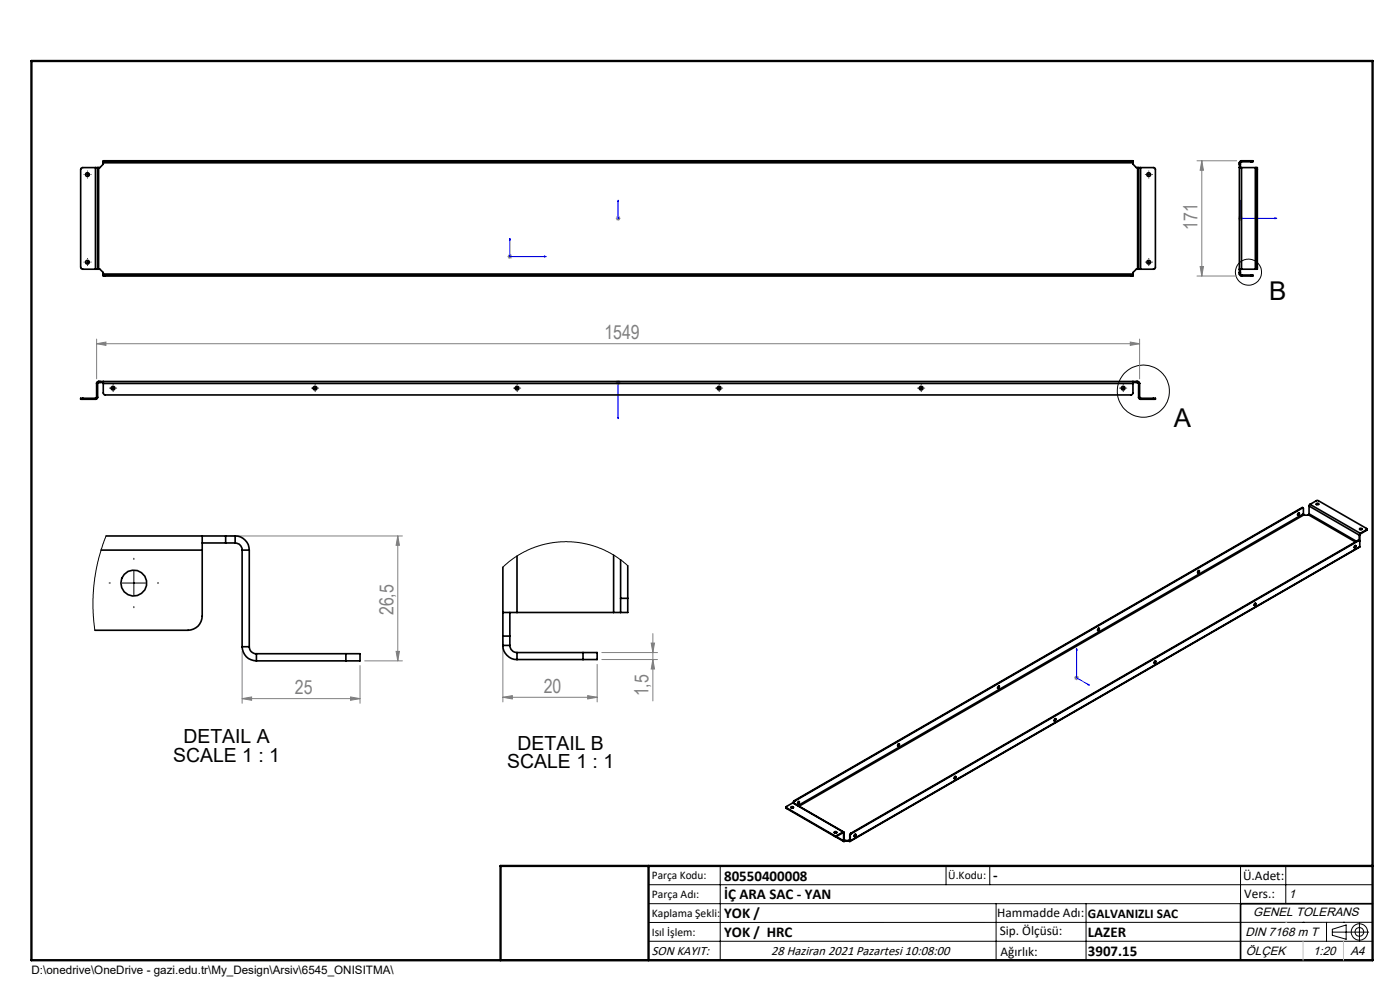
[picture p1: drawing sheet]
<svg xmlns="http://www.w3.org/2000/svg" width="297mm" height="210mm" viewBox="0 0 297 210" stroke-linecap="round" stroke-linejoin="round" font-family="sans-serif">
<g fill="none" stroke="#000" stroke-width=".21">
<path d="M18.2 37h.7M18.6 36.7v.7M243.3 37h.8M243.7 36.7v.7M18.2 55.6h.7M18.6 55.3v.7M243.3 55.6h.8M243.7 55.3v.7M23.6 82.3h.7M24 82v.7M66.5 82.3h.7M66.9 82v.7"/>
<path d="M109.3 82.3h.8M109.7 82v.7M152.2 82.3h.7M152.5 82v.7M195.1 82.3h.7M195.4 82v.7M237.9 82.3h.7M238.3 82v.7M25.9 123.7h5M28.4 121.2v5M137.6 187.7h153.6M137.6 191.7h153.6"/>
<path d="M137.6 199.7h153.6M152.8 183.7v20M200.7 183.7v4M210 183.7v4M211.3 191.7v12M230.4 191.7v12M263.2 183.7v20M272.8 183.7v8M276.4 195.6h.1M281.4 195.6v4.1M282.6 197.7h7.8M282.6 197.1l3-.9v3l-3-.8z"/>
<path d="M285 195.6h.1M288.4 195.8v3.8M291.2 195.6l-153.6 .1"/>
<circle cx="264.9" cy="57.7" r="2.76"/>
<circle cx="242.6" cy="83" r="5.5"/>
<circle cx="288.4" cy="197.7" r="1.74"/>
<circle cx="288.4" cy="197.7" r=".93"/>
</g>
<g fill="none" stroke="#00f" stroke-width=".21">
<path d="M108.2 50.6l.1 .3h-.2zM108.2 50.6v3.8h7.7M115.5 54.3l.4 .1-.4 .1zM131.1 42.5v.4v-.4M131.1 46.2v.2zM131.1 46.3h.1M131.1 42.5v3.8M263.1 42.5l.1 .4h-.1zM263.1 42.5v3.8h7.8M270.5 46.2l.4 .1-.4 .1zM131.1 81v.2zM131.1 88.8v-.4v.4"/>
<path d="M131.1 81.1h.1M131.1 81.1v7.7M228.4 137.5l.1 .4-.2-.1zM228.4 137.5v6.3l2.7 1.5M230.8 145.1l.3 .2h-.3z"/>
</g>
<g fill="none" stroke="#808080" stroke-width=".21">
<path d="M253.9 34.1h8.5M255 34.1l.3 2h-.7zM255 34.1v24.5M107.7 54.4h1M107.8 54.1l.7 .7M108.2 53.9v1M108.5 54.1l-.7 .7M130.6 46.3h1M130.8 46l.7 .7M131.1 45.8v1M131.5 46l-.7 .7M253.9 58.6h8.5"/>
<path d="M254.6 56.5h.7l-.3 2.1zM262.6 46.3h1.1M262.8 46l.7 .7M263.1 45.8v1M263.5 46l-.7 .7M20.5 72.9l2-.3v.7zM20.5 71.9v8.5M20.5 72.9h221.3M239.8 72.6l2 .3-2 .4zM241.8 71.9v8.5M130.6 81.1h1M130.8 80.8l.7 .7"/>
<path d="M131.1 80.6v1M131.5 80.8l-.7 .7M48.9 113.7h36.5M84.4 113.7l.3 2h-.7zM84.4 113.7v26.5M51.4 138.2v11M84 138.2h.7l-.3 2zM106.7 135.9v13M127.7 139.9h11.8M127.7 138.4h11.8M138.1 136.4h.8l-.4 2zM138.5 134.4v14.3"/>
<path d="M138.5 139.9l.4 2h-.8zM51.4 148.2l2-.4v.7zM51.4 148.2h25M74.4 147.8l2 .4-2 .3zM76.4 141.2v8M77.4 140.2h8M106.7 147.9l2-.3v.7zM106.7 147.9h20M124.7 147.6l2 .3-2 .4zM126.7 140.9v8M227.9 143.8h1M228 143.4l.7 .7"/>
<path d="M228.4 143.3v1M228.7 143.4l-.7 .7"/>
</g>
<g fill="none" stroke="#000" stroke-width=".21" stroke-dasharray="15.2 1.3 1.3 1.3">
<path d="M17.9 37h-.1M18.6 37.7v.1M18.6 36.3h.1M19.3 37h.1M243 37h.1M243.7 37.7v.1M243.7 36.3h.1M244.4 37h.1M17.9 55.6h-.1M18.6 56.3h.1M18.6 54.9v-.1M19.3 55.6h.1"/>
<path d="M243 55.6h.1M243.7 56.3h.1M243.7 54.9v-.1M244.4 55.6h.1M23.3 82.3h-.1M24 81.6h.1M24 83v.1M24.7 82.3h.1M66.1 82.3h.1M66.9 81.6h.1M66.9 83v.1M67.6 82.3h.1"/>
<path d="M109 82.3h.1M109.7 81.6h.1M109.7 83v.1M110.4 82.3h.1M151.9 82.3h-.1M152.6 81.6h.1M152.6 83v.1M153.3 82.3h.1M194.7 82.3h.1M195.4 81.6h.1M195.4 83v.1M196.1 82.3h.1"/>
<path d="M237.6 82.3h-.1M238.3 81.6h.1M238.3 83v.1M239 82.3h.1M28.4 118.7v-.3M23.4 123.7h-.3M28.4 128.7v.2M33.4 123.7h.2"/>
</g>
<path d="M291.2 191.7h-28v12M106.2 203.7h185" fill="none" stroke="#000" stroke-width=".35"/>
<path d="M6.7 12.9h284.5v190.8h-284.5zM137.6 183.7v20M291.2 183.7h-185v20" fill="none" stroke="#000" stroke-width=".5"/>
<path d="M272.8 195.6h.1M276.4 199.7v4M285 199.7v4" fill="none" stroke="#c0c0c0" stroke-width=".21"/>
<g fill="#00f">
<path d="M131.1 42.5v.4zM131.1 46.2v.2zM131.1 81v.2zM131.1 88.4v.4z"/>
<path d="M108.2 50.6l-.1 .3h.2zM115.5 54.3v.2l.4-.1z"/>
<path d="M263.1 42.5v.4h.1zM270.5 46.2v.2l.4-.1zM230.8 145.1l.3 .2h-.3zM228.4 137.5l.1 .4-.2-.1zM-.1 115.1v.2zM-.1 122.5v.4z"/>
</g>
<g fill="#808080">
<path d="M74.4 147.8l2 .4-2 .3zM51.4 148.2l2-.4v.7z"/>
<path d="M138.5 139.9l.4 2h-.8zM138.1 136.4h.8l-.4 2z"/>
<path d="M84.4 113.7l.3 2h-.7zM84 138.2h.7l-.3 2z"/>
<path d="M255 34.1l.3 2h-.7zM254.6 56.5h.7l-.3 2.1z"/>
<path d="M106.7 147.9l2-.3v.7zM124.7 147.6l2 .3-2 .4z"/>
<path d="M20.5 72.9l2-.3v.7zM239.8 72.6l2 .3-2 .4z"/>
</g>
<g fill="none" stroke="#000" stroke-width=".35">
<path d="M20.2 35.6h.5M20.2 35.6h-2.7l-.4 .4v20.7l.4 .4h2.7M20.2 35.6v21.5M20.7 35.6h.2M20.7 35.6v21.5M20.9 35.6v21.5M21.9 34.3h.4M21.9 34.3v.2M21.9 34.5v.3l-.7 .8h-.3M21.9 34.5h218.4M22.3 34.1h-.4v.2M22.3 34.1v.2"/>
<path d="M22.3 34.1h217.6M22.3 34.3h217.6M239.9 34.1h.4v.2M239.9 34.3h.4M239.9 34.1v.2M240.3 34.3v.2M240.3 34.5v.3l.8 .8h.2M241.3 35.6h.2M241.3 35.6v21.5M241.5 35.6h.5M241.5 35.6v21.5M242 35.6h2.8l.3 .3v20.9l-.3 .3h-2.8"/>
<path d="M242 35.6v21.5M262.9 35.6h.5M262.9 34.5h.2M262.9 34.5v23.6M262.9 34.8h.2M263.1 34.5v1.1M263.4 34.1l-.3 .1-.2 .3M263.4 34.3l-.3 .2M263.4 35.6h2.9M263.4 34.1h2M263.4 34.3h2M263.4 34.1v.2"/>
<path d="M263.4 35.6v21.5M265.4 34.1h.4v.2h-.4M265.4 34.1v.2M266.3 35.6h.2M266.3 35.6v21.5M266.5 35.6v.4M266.5 35.6h.2v.4M266.5 36h.2M266.5 36v20.7M266.7 36v20.7M20.2 57.1h.5M20.7 57.1h.2"/>
<path d="M20.9 57.1h.3l.7 .7v.3M21.9 58.3v.3h.4M21.9 58.3h.4M21.9 58.1v.2M21.9 58.1h218.4M22.3 58.3v.3M22.3 58.3h217.6M22.3 58.6h217.6M239.9 58.3h.4M239.9 58.3v.3M240.3 58.3v.3h-.4M240.3 58.1v.2"/>
<path d="M241.3 57.1h.2M241.3 57.1h-.2l-.8 .7v.3M241.5 57.1h.5M262.9 57.1h.5M262.9 58.1l.2 .4 .3 .1M262.9 58.1h.2M262.9 57.8h.2M263.1 58.1l.3 .2M263.1 57.1v1M263.4 57.1h2.9M263.4 58.3h2M263.4 58.6h2"/>
<path d="M263.4 58.3v.3M265.4 58.3h.4v.3h-.4M265.4 58.3v.3M266.3 57.1h.2M266.5 56.7v.4M266.5 56.7h.2M266.7 56.7v.4h-.2M17.6 84.5h-.5v.2h.5M17.6 84.7h2.6M17.6 84.5h2.6M17.6 84.5v.2M20.2 84.5v.2"/>
<path d="M20.5 84.3l-.3 .2M20.5 81.3h.2M20.5 84.3h.2M20.5 81.3v3M20.7 84.3l-.1 .3-.4 .1M20.7 81.3v3M20.9 80.9l-.3 .1-.1 .3M20.9 81.1l-.2 .2M20.9 80.9v.2M20.9 80.9h220.4M20.9 81.1h1M21.2 80.9v.2"/>
<path d="M21.9 81.3v2.1l.4 .4h217.7l.3-.4v-2.1M21.9 80.9v.4M21.9 81.3h218.4M240.3 80.9v.4M240.3 81.1h1M241.1 80.9v.2M241.3 80.9l.4 .1 .1 .3M241.3 81.1l.2 .2M241.3 80.9v.2M241.5 84.3l.1 .2 .4 .2M241.5 81.3v3M241.5 81.3h.3"/>
<path d="M241.5 84.3h.3M241.8 84.3l.2 .2M241.8 81.3v3M242 84.5v.2M242 84.7h2.7M242 84.5h2.7M244.7 84.5h.4v.2h-.4M244.7 84.5v.2M21.4 116.7h21.5M22.5 113.7h27.4M42.9 116.7v14a3 3 0 0 1-3 3h-19.8M42.9 113.7v3"/>
<path d="M42.9 115.2h7M47.9 113.7v1.5M49.9 113.7a3 3 0 0 1 3 3M49.9 115.2a1.51 1.51 0 0 1 1.5 1.5M49.9 113.7v1.5M51.4 116.7h1.5M51.4 116.7v20.5M52.9 116.7v20.5M109.7 118v11.9M130.2 117.7v12.2M131.7 118.7v8.2M275.4 108.9l.2-.1a.23 .23 0 0 1 0 .3 .23 .23 0 0 1-.3 0z"/>
<path d="M275.6 108.8l-.1 .2-.2 .2M276.2 107.7h.2M276.2 107.7l.1 .1M276.2 107.7l-107.7 62.2M276.3 107.8l.2 .1v1.1M276.3 107.8l-107.7 62.1M276.5 109l.1 .2M276.5 109l-107.2 61.9M276.6 109.2h1M276.6 109.2l-107.1 61.8M277.6 109.2l9.9 5.8M277.7 109l-.1 .2"/>
<path d="M277.7 107.3l10.7 6.2M277.7 109l10.1 5.8M277.7 107.3v1.7M277.9 107l-.2 .3M277.9 107l1.4-.8h.3l10.3 5.9v.3M277.9 107l10.7 6.1M279.2 106.8a.29 .29 0 0 1 .3-.1 .29 .29 0 0 1 .3 .3 .32 .32 0 0 1-.6-.2zM279.3 107h.5M287.4 115.8l.1-.1a.19 .19 0 0 1 .1 .3 .19 .19 0 0 1-.3 0zM287.5 115.7l-.2 .5M288.1 114.6h.3M288.1 114.6l.2 .1"/>
<path d="M288.1 114.6l-107.6 62.2M288.3 114.7l.1-.1 .1 .2M288.3 114.7l-107.7 62.1M288.4 113.5v1.1M288.4 112.3h.6M288.5 115.9l-108.2 62.6M288.5 115.9l-108.1 62.5M288.5 113.4v2.5M288.5 113.4l-.1 .1M288.6 113.1l-.2 .4M288.6 113.3l-.1 .1M288.6 113.1v.2"/>
<path d="M289.9 112.4l-1.3 .7M289.9 112.4v.1M289.9 112.5l-1.3 .8M290 112.2l-.1 .3M51.4 137.2a3 3 0 0 0 3 3M51.4 137.2h1.5M52.9 137.2a1.45 1.45 0 0 0 1.5 1.5M54.4 138.7v1.5M54.4 138.7h19M73.4 138.7h3v1.5h-3M73.4 138.7v1.5M106.7 129.9h3"/>
<path d="M106.7 136.9a3 3 0 0 0 3 3M106.7 120.3v16.6M106.7 134.9h1.5M106.7 136.9h1.5M108.2 136.9a1.57 1.57 0 0 0 1.5 1.5M108.2 129.9v7M109.7 129.9h20.5M109.7 138.4v1.5M109.7 139.9h14M109.7 138.4h14M123.7 138.4h3v1.5h-3M123.7 138.4v1.5"/>
<path d="M130.2 129.9h1.5M131.7 126.9v3M131.7 126.9h1.5M133.2 126.9v3h-1.5M133.2 120v6.9M233 133.3l.2 .1a.22 .22 0 0 1-.1 .3 .22 .22 0 0 1-.3-.1zM233.1 133.3l-.2 .4M254.3 121l-.2 .5M266.3 127.9l-.2 .5M54.4 140.2h19M190.5 157.9l.2-.1a.25 .25 0 0 1 .1 .3 .25 .25 0 0 1-.4 .1zM190.7 157.8l-.3 .4"/>
<path d="M211.7 145.7l.2-.2 .1 .2a.22 .22 0 0 1-.1 .3 .22 .22 0 0 1-.3-.1zM211.9 145.5v.3l-.3 .2M223.7 152.6l.3-.1a.25 .25 0 0 1-.1 .3 .25 .25 0 0 1-.3 .1zM223.9 152.4l-.3 .5M245.1 140.2l-.2 .4M166.7 171.2l.1 .3M166.8 171.3l10.3 6M166.8 171.3v.2M166.8 171.5l10.3 5.9M167.8 171.2h.1a.26 .26 0 0 1 .2-.1 .26 .26 0 0 1 .2 .2 .31 .31 0 0 1-.5-.1zM167.8 171.3h.5M168.2 170.3l-1.4 .8v.2"/>
<path d="M168.2 170.3l10.8 6.2M168.2 170.3l10.7 6.2M168.3 170.2v.1M168.3 171.3h.1M168.3 170.2l.1 .1M168.4 170.3h.1M168.5 169.9l-.2 .3M168.5 169.9h.1M168.6 169.9l-.2 .4M169.3 170.2l.2-.2a.22 .22 0 0 1 0 .4 .22 .22 0 0 1-.3-.1zM169.5 170l-.3 .5M177 176.6h.5"/>
<path d="M177 176.5a.25 .25 0 0 1 .3-.1 .25 .25 0 0 1 .2 .2 .25 .25 0 0 1-.3 .1 .25 .25 0 0 1-.2-.2zM177.1 177.4h.4M177.1 177.3h.4M177.1 177.3v.1M177.2 177.4l1.8 1.1M177.4 177.4l1.6 1M177.5 177.3v.1M178.9 176.5l.2 .1M178.9 176.6l.1 .1M178.9 176.5l-1.4 .8M178.9 176.5v.1M178.9 176.6l-1.4 .8"/>
<path d="M179 178.4v.1h.2M179 176.7v1.7M179.1 178.3l.1 .1M179.1 176.6l-.1 .1M179.1 176.6v1.7M179.1 178.3l-.1 .1M179.2 178.4v.1M179.3 178.3h.7M179.3 178.3l-.1 .1M179.3 178.3v.1M179.3 178.4h.7M179.3 178.4l-.1 .1"/>
<path d="M180 178.3l.2 .1M180 178.3v.1M180 178.4l.2 .1M180.2 178.4v.1M180.3 178.3l-.1 .1M180.3 177.2h.1M180.3 178.3l.1 .1M180.3 177.2v1.1M180.4 178.4l-.2 .1M180.4 177.2v1.2M180.5 176.8l-.2 .4M180.5 176.8h.1"/>
<path d="M180.6 176.8l-.2 .4M181.3 177l.1-.1a.21 .21 0 0 1 .1 .4 .21 .21 0 0 1-.3 0zM181.5 176.9l-.3 .5M202.7 164.7l-.1 .3-.2 .1"/>
<circle cx="18.5" cy="37" r=".4"/>
<circle cx="243.7" cy="37" r=".4"/>
<circle cx="18.5" cy="55.6" r=".4"/>
<circle cx="243.7" cy="55.6" r=".4"/>
<circle cx="24" cy="82.3" r=".39"/>
<circle cx="66.8" cy="82.3" r=".4"/>
<circle cx="109.7" cy="82.3" r=".4"/>
<circle cx="152.6" cy="82.3" r=".4"/>
<circle cx="195.4" cy="82.3" r=".4"/>
<circle cx="238.3" cy="82.3" r=".4"/>
<circle cx="288.7" cy="112.3" r=".21"/>
<circle cx="28.4" cy="123.7" r="2.75"/>
<circle cx="254.2" cy="121.3" r=".22"/>
<circle cx="266.2" cy="128.2" r=".23"/>
<circle cx="245" cy="140.5" r=".24"/>
<circle cx="202.6" cy="165" r=".24"/>
</g>
<path d="M22.5 113.7l-1.6 4.9-.9 5-.3 5.6 .4 4.5M133.2 120l-2.7-2.1-3.1-1.6-2.4-.8-1.6-.3-3.5-.3-3.3 .3-3.8 1.1-3.5 1.9-2.6 2.1" fill="none" stroke="#000" stroke-width=".21"/>
<g font-size="5.5">
<text x="269.2" y="63.5">B</text>
<text x="249" y="90.6">A</text>
</g>
<g font-size="4.1" fill="#808080">
<text x="254" y="48.7" transform="rotate(-90 254 48.7)">171</text>
<text x="128.2" y="72">1549</text>
<text x="83.5" y="130.5" transform="rotate(-90 83.5 130.5)">26,5</text>
<text x="62.6" y="147.2">25</text>
<text x="115.4" y="147">20</text>
<text x="137.6" y="147.7" transform="rotate(-90 137.6 147.7)">1,5</text>
</g>
<g font-size="4.1">
<text x="36.7" y="161.6">SCALE 1 : 1</text>
<text x="38.9" y="157.6">DETAIL A</text>
<text x="109.8" y="159">DETAIL B</text>
<text x="107.6" y="163">SCALE 1 : 1</text>
</g>
<g font-size="3.2">
<text x="153.6" y="186.8">80550400008</text>
<text x="153.6" y="190.8">İÇ ARA SAC - YAN</text>
<text x="210.7" y="186.6">-</text>
<text x="153.6" y="194.8">YOK /</text>
<text x="153.6" y="198.8">YOK / HRC</text>
<text x="230.8" y="198.7">LAZER</text>
<text x="230.8" y="202.8">3907.15</text>
</g>
<g font-size="2.8">
<text x="263.7" y="186.7">Ü.Adet:</text>
<text x="263.9" y="190.5">Vers.:</text>
<text x="211.5" y="194.5">Hammadde Adı:</text>
<text x="230.8" y="194.7">GALVANIZLI SAC</text>
<text x="138.3" y="202.6">SON KAYIT:</text>
<text x="163.6" y="202.6">28 Haziran 2021 Pazartesi 10:08:00</text>
<text x="212.1" y="198.4">Sip. Ölçüsü:</text>
<text x="212.2" y="202.7">Ağırlık:</text>
</g>
<g font-size="2.6">
<text x="273.4" y="190.4">1</text>
<text x="265.9" y="194.4">GENEL TOLERANS</text>
<text x="264.2" y="198.5">DIN 7168 m T</text>
<text x="264.3" y="202.6">ÖLÇEK</text>
<text x="278.5" y="202.6">1:20</text>
<text x="286.5" y="202.6">A4</text>
</g>
<g font-size="2.5">
<text x="138.3" y="186.4">Parça Kodu:</text>
<text x="138.3" y="190.5">Parça Adı:</text>
<text x="201.2" y="186.5">Ü.Kodu:</text>
<text x="138.3" y="194.5">Kaplama Şekli:</text>
<text x="138.3" y="198.6">Isıl İşlem:</text>
<text x="6.7" y="206.7">D:\onedrive\OneDrive - gazi.edu.tr\My_Design\Arsiv\6545_ONISITMA\</text>
</g>
</svg>
